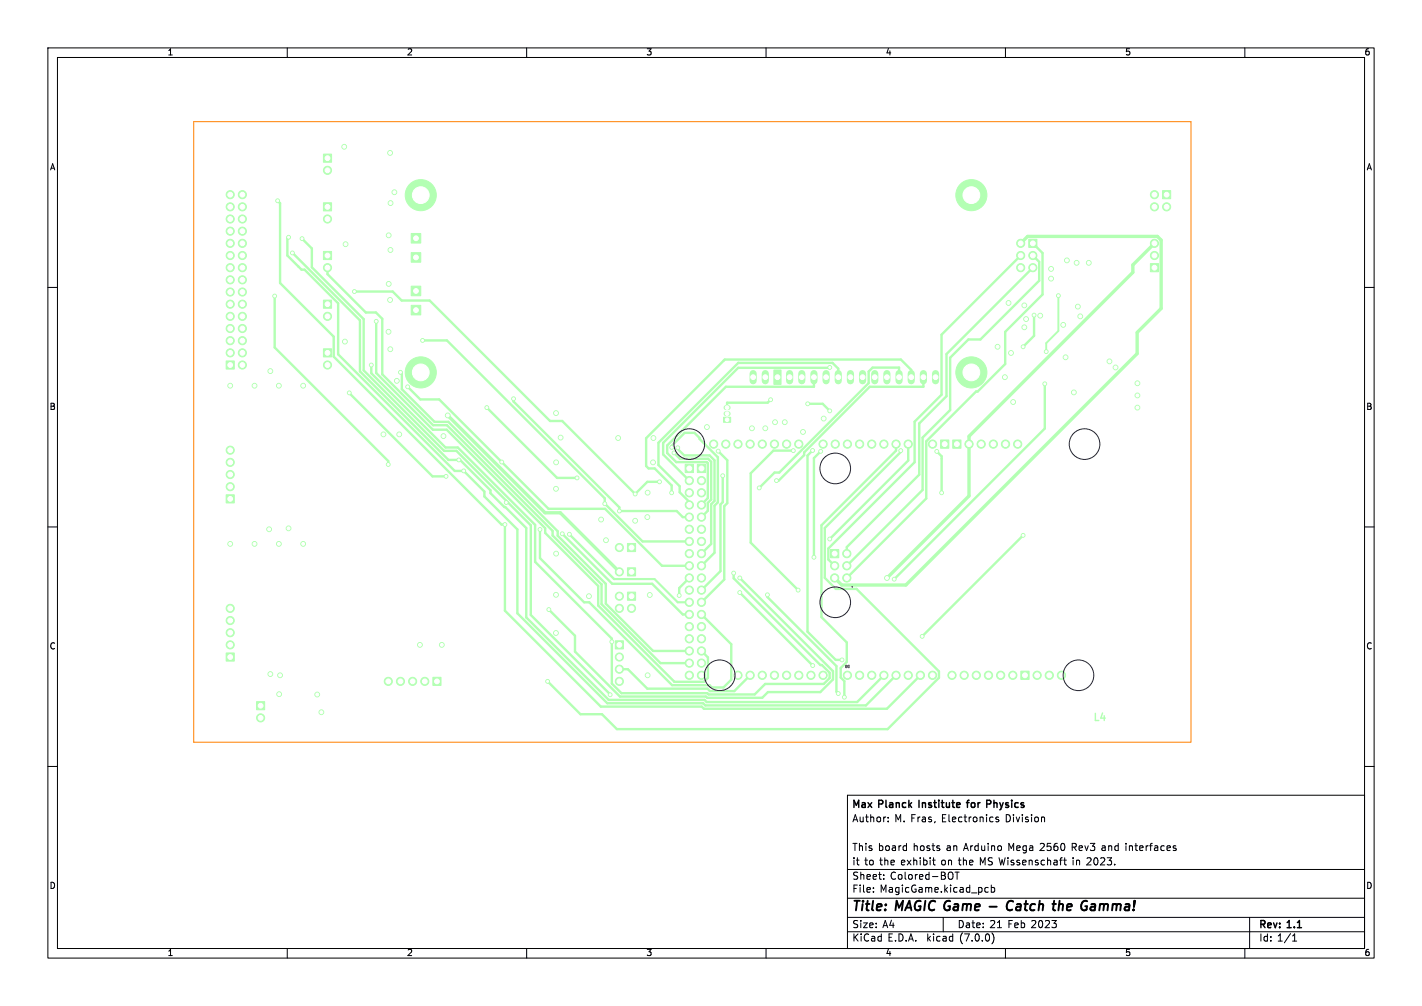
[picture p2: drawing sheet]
<svg xmlns="http://www.w3.org/2000/svg" width="297mm" height="210mm" viewBox="0 0 297 210" stroke-linecap="round" stroke-linejoin="round" font-family="sans-serif">
<g fill="none" stroke="#000" stroke-width=".21">
<path d="M10 10h277v190h-277zM12 12h273v186h-273zM60 10v2M110 10v2M160 10v2M210 10v2M260 10v2M10 60h2M285 60h2M10 110h2M285 110h2M10 160h2"/>
<path d="M285 160h2M177 166h108v32h-108zM185.5 171.4v.2M185.5 170.6v.2M194.8 179.6h.5M195 179.1v1.2l.3 .3M208.6 170.6h-.4l-.2 .2 .1 .2 .5 .1v.4h-.6M218 170.6l.2 .2v.8M222.2 179.6h.5M222.4 179.1v1.2l.3 .3M245.1 177l.6 .3-.1 .2-.4 .1M245.1 176.6h.5"/>
<path d="M60 198v2M110 198v2M160 198v2M177 194.5h108M177 191.5h108M177 187.5h108M177 181.5h108M182.4 186.1v.2M182.4 185.3v.2M184.6 183.4v.2M184.6 182.6v.2M197 191.5v3"/>
<path d="M198.8 182.1a1.06 1.06 0 0 1 0 1.4M199.5 182.1h.8M199.9 182.1v1.5M206.4 185.3h-.4l-.3 .2 .1 .7h.6M207 185.3h.5l.3 .2-.2 .7h-.6M207 184.8v1.5M207.2 194.7a1.72 1.72 0 0 1 0 2.3M210 198v2M260 198v2M261 191.5v6.5M270 196.5h.8M270 195.4l.4-.4v1.5"/>
</g>
<path d="M206.7 189.3h1.5M211.5 188.1a1.02 1.02 0 0 0-1.2 .7 1.02 1.02 0 0 0 .5 1.2l.6-.1M221.3 188l-.2 2M221.8 188.7l-.6 .2M228.5 188.7l-.6 .1M228.5 189.3h-.4a.4 .4 0 0 0-.4 .3 .4 .4 0 0 0 .3 .4h.5" fill="none" stroke="#000" stroke-width=".4"/>
<path d="M201.8 167.6h.6M202.4 167.1l-.3 .2v1.3M206.1 167.1h.6l.3 .2-.2 .5h-.7" fill="none" stroke="#000" stroke-width=".3"/>
<g fill="#b3ffb3" stroke="#b3ffb3" stroke-width=".21">
<path d="M213.2 140.1h1.7v1.7h-1.7z"/>
<path d="M199 91.8h1.7v1.8h-1.7z"/>
<path d="M196.4 91.8h1.8v1.8h-1.8z"/>
<path d="M173.5 114.7h1.7v1.7h-1.7z"/>
<path d="M145.6 96.9h1.8v1.8h-1.8z"/>
<path d="M143.1 96.9h1.7v1.8h-1.7z"/>
<path d="M128.5 133.8h1.7v1.7h-1.7z"/>
<path d="M53.6 146.5h1.7v1.7h-1.7z"/>
<path d="M67.6 52.5h1.7v1.7h-1.7z"/>
<path d="M67.6 62.7h1.7v1.6h-1.7z"/>
<path d="M151.1 87.1h1.5v1.1h-1.5z"/>
<path d="M67.6 32.2h1.7v1.7h-1.7z"/>
<path d="M67.6 72.8h1.7v1.7h-1.7z"/>
<path d="M131.1 113.5h1.7v1.6h-1.7z"/>
<path d="M131.1 123.6h1.7v1.7h-1.7z"/>
<path d="M47.2 75.4h1.7v1.6h-1.7z"/>
<path d="M47.2 103.3h1.7v1.7h-1.7z"/>
<path d="M131.1 118.5h1.7v1.7h-1.7z"/>
<path d="M214.9 50h1.7v1.6h-1.7z"/>
<path d="M242.8 39.8h1.7v1.7h-1.7z"/>
<path d="M161.6 77.2h1.5v3h-1.5z"/>
<path d="M85.9 63.7h2v2h-2z"/>
<path d="M85.9 52.7h2v2h-2z"/>
<path d="M85.9 59.7h2v2h-2z"/>
<path d="M85.9 48.7h2v2h-2z"/>
<path d="M240.3 55h1.7v1.7h-1.7z"/>
<path d="M47.2 136.3h1.7v1.7h-1.7z"/>
<path d="M67.6 42.3h1.7v1.7h-1.7z"/>
<path d="M90.4 141.4h1.7v1.7h-1.7z"/>
<circle cx="212.6" cy="92.7" r=".86"/>
<circle cx="204.9" cy="92.7" r=".86"/>
<circle cx="202.4" cy="92.7" r=".86"/>
<circle cx="174.3" cy="120.6" r=".86"/>
<circle cx="146.5" cy="141" r=".86"/>
<circle cx="144" cy="141" r=".86"/>
<circle cx="189.7" cy="92.7" r=".86"/>
<circle cx="187.2" cy="92.7" r=".86"/>
<circle cx="184.6" cy="92.7" r=".86"/>
<circle cx="182.1" cy="92.7" r=".86"/>
<circle cx="179.5" cy="92.7" r=".86"/>
<circle cx="177" cy="92.7" r=".86"/>
<circle cx="174.5" cy="92.7" r=".86"/>
<circle cx="171.9" cy="92.7" r=".86"/>
<circle cx="166.8" cy="92.7" r=".86"/>
<circle cx="164.3" cy="92.7" r=".86"/>
<circle cx="161.8" cy="92.7" r=".86"/>
<circle cx="159.2" cy="92.7" r=".86"/>
<circle cx="156.7" cy="92.7" r=".86"/>
<circle cx="154.1" cy="92.7" r=".86"/>
<circle cx="151.6" cy="92.7" r=".86"/>
<circle cx="149.1" cy="92.7" r=".86"/>
<circle cx="216.6" cy="141" r=".86"/>
<circle cx="177" cy="141" r=".86"/>
<circle cx="179.5" cy="141" r=".86"/>
<circle cx="182.1" cy="141" r=".86"/>
<circle cx="184.6" cy="141" r=".86"/>
<circle cx="187.2" cy="141" r=".86"/>
<circle cx="189.7" cy="141" r=".86"/>
<circle cx="192.2" cy="141" r=".86"/>
<circle cx="194.8" cy="141" r=".86"/>
<circle cx="198.8" cy="141" r=".86"/>
<circle cx="201.4" cy="141" r=".86"/>
<circle cx="203.9" cy="141" r=".86"/>
<circle cx="206.5" cy="141" r=".86"/>
<circle cx="209" cy="141" r=".86"/>
<circle cx="211.5" cy="141" r=".86"/>
<circle cx="171.9" cy="141" r=".86"/>
<circle cx="169.4" cy="141" r=".86"/>
<circle cx="166.8" cy="141" r=".86"/>
<circle cx="164.3" cy="141" r=".86"/>
<circle cx="161.8" cy="141" r=".86"/>
<circle cx="159.2" cy="141" r=".86"/>
<circle cx="156.7" cy="141" r=".86"/>
<circle cx="154.1" cy="141" r=".86"/>
<circle cx="146.5" cy="138.4" r=".86"/>
<circle cx="144" cy="138.4" r=".86"/>
<circle cx="146.5" cy="135.9" r=".86"/>
<circle cx="144" cy="135.9" r=".86"/>
<circle cx="146.5" cy="133.3" r=".86"/>
<circle cx="144" cy="133.3" r=".86"/>
<circle cx="146.5" cy="130.8" r=".86"/>
<circle cx="144" cy="130.8" r=".86"/>
<circle cx="146.5" cy="128.3" r=".86"/>
<circle cx="144" cy="128.3" r=".86"/>
<circle cx="146.5" cy="125.7" r=".86"/>
<circle cx="144" cy="125.7" r=".86"/>
<circle cx="146.5" cy="123.2" r=".86"/>
<circle cx="144" cy="123.2" r=".86"/>
<circle cx="146.5" cy="120.6" r=".86"/>
<circle cx="144" cy="120.6" r=".86"/>
<circle cx="146.5" cy="118.1" r=".86"/>
<circle cx="144" cy="118.1" r=".86"/>
<circle cx="146.5" cy="115.6" r=".86"/>
<circle cx="144" cy="115.6" r=".86"/>
<circle cx="146.5" cy="113" r=".86"/>
<circle cx="144" cy="113" r=".86"/>
<circle cx="146.5" cy="110.5" r=".86"/>
<circle cx="144" cy="110.5" r=".86"/>
<circle cx="146.5" cy="107.9" r=".86"/>
<circle cx="144" cy="107.9" r=".86"/>
<circle cx="146.5" cy="105.4" r=".86"/>
<circle cx="144" cy="105.4" r=".86"/>
<circle cx="146.5" cy="102.9" r=".86"/>
<circle cx="144" cy="102.9" r=".86"/>
<circle cx="146.5" cy="100.3" r=".86"/>
<circle cx="144" cy="100.3" r=".86"/>
<circle cx="210" cy="92.7" r=".86"/>
<circle cx="176.9" cy="120.6" r=".86"/>
<circle cx="174.3" cy="118.1" r=".86"/>
<circle cx="207.5" cy="92.7" r=".86"/>
<circle cx="176.9" cy="115.6" r=".86"/>
<circle cx="176.9" cy="118.1" r=".86"/>
<circle cx="221.7" cy="141" r=".86"/>
<circle cx="219.2" cy="141" r=".86"/>
<circle cx="194.8" cy="92.7" r=".86"/>
<circle cx="129.4" cy="137.2" r=".85"/>
<circle cx="129.4" cy="139.7" r=".85"/>
<circle cx="129.4" cy="142.2" r=".85"/>
<circle cx="54.4" cy="149.9" r=".85"/>
<circle cx="68.4" cy="55.9" r=".85"/>
<circle cx="68.4" cy="66" r=".85"/>
<circle cx="68.4" cy="35.6" r=".85"/>
<circle cx="68.4" cy="76.2" r=".85"/>
<circle cx="129.4" cy="114.3" r=".85"/>
<circle cx="129.4" cy="124.5" r=".85"/>
<circle cx="131.9" cy="127" r=".85"/>
<circle cx="129.4" cy="127" r=".85"/>
<circle cx="50.6" cy="76.2" r=".85"/>
<circle cx="48.1" cy="73.7" r=".85"/>
<circle cx="50.6" cy="73.7" r=".85"/>
<circle cx="48.1" cy="71.1" r=".85"/>
<circle cx="50.6" cy="71.1" r=".85"/>
<circle cx="48.1" cy="68.6" r=".85"/>
<circle cx="50.6" cy="68.6" r=".85"/>
<circle cx="48.1" cy="66" r=".85"/>
<circle cx="50.6" cy="66" r=".85"/>
<circle cx="48.1" cy="63.5" r=".85"/>
<circle cx="50.6" cy="63.5" r=".85"/>
<circle cx="48.1" cy="61" r=".85"/>
<circle cx="50.6" cy="61" r=".85"/>
<circle cx="48.1" cy="58.4" r=".85"/>
<circle cx="50.6" cy="58.4" r=".85"/>
<circle cx="48.1" cy="55.9" r=".85"/>
<circle cx="50.6" cy="55.9" r=".85"/>
<circle cx="48.1" cy="53.3" r=".85"/>
<circle cx="50.6" cy="53.3" r=".85"/>
<circle cx="48.1" cy="50.8" r=".85"/>
<circle cx="50.6" cy="50.8" r=".85"/>
<circle cx="48.1" cy="48.3" r=".85"/>
<circle cx="50.6" cy="48.3" r=".85"/>
<circle cx="48.1" cy="45.7" r=".85"/>
<circle cx="50.6" cy="45.7" r=".85"/>
<circle cx="48.1" cy="43.2" r=".85"/>
<circle cx="50.6" cy="43.2" r=".85"/>
<circle cx="48.1" cy="40.6" r=".85"/>
<circle cx="50.6" cy="40.6" r=".85"/>
<circle cx="48.1" cy="101.6" r=".85"/>
<circle cx="48.1" cy="99.1" r=".85"/>
<circle cx="48.1" cy="96.5" r=".85"/>
<circle cx="48.1" cy="94" r=".85"/>
<circle cx="129.4" cy="119.4" r=".85"/>
<circle cx="213.2" cy="50.8" r=".85"/>
<circle cx="215.7" cy="53.3" r=".85"/>
<circle cx="213.2" cy="53.3" r=".85"/>
<circle cx="215.7" cy="55.9" r=".85"/>
<circle cx="213.2" cy="55.9" r=".85"/>
<circle cx="241.1" cy="40.6" r=".85"/>
<circle cx="243.7" cy="43.2" r=".85"/>
<circle cx="241.1" cy="43.2" r=".85"/>
<circle cx="87.9" cy="77.7" r="3.2"/>
<circle cx="87.9" cy="40.7" r="3.2"/>
<circle cx="202.9" cy="77.7" r="3.2"/>
<circle cx="202.9" cy="40.7" r="3.2"/>
<circle cx="241.1" cy="53.3" r=".85"/>
<circle cx="241.1" cy="50.8" r=".85"/>
<circle cx="48.1" cy="134.6" r=".85"/>
<circle cx="48.1" cy="132.1" r=".85"/>
<circle cx="48.1" cy="129.5" r=".85"/>
<circle cx="48.1" cy="127" r=".85"/>
<circle cx="68.4" cy="45.7" r=".85"/>
<circle cx="88.7" cy="142.2" r=".85"/>
<circle cx="86.2" cy="142.2" r=".85"/>
<circle cx="83.6" cy="142.2" r=".85"/>
<circle cx="81.1" cy="142.2" r=".85"/>
<circle cx="222.8" cy="54.4" r=".5"/>
<circle cx="147.7" cy="89.2" r=".5"/>
<circle cx="237.6" cy="80" r=".5"/>
<circle cx="209.9" cy="78.7" r=".5"/>
<circle cx="92.3" cy="134.6" r=".5"/>
<circle cx="224.9" cy="54.9" r=".5"/>
<circle cx="135.7" cy="124.2" r=".5"/>
<circle cx="117.1" cy="91.3" r=".5"/>
<circle cx="71.9" cy="30.6" r=".5"/>
<circle cx="81.5" cy="62.6" r=".5"/>
<circle cx="92.6" cy="91" r=".5"/>
<circle cx="213.9" cy="63.8" r=".5"/>
<circle cx="116.2" cy="96.5" r=".5"/>
<circle cx="136.4" cy="96.5" r=".5"/>
<circle cx="72" cy="71.3" r=".5"/>
<circle cx="72.2" cy="51" r=".5"/>
<circle cx="214.3" cy="66.6" r=".5"/>
<circle cx="225.1" cy="64" r=".5"/>
<circle cx="80.1" cy="90.7" r=".5"/>
<circle cx="225.6" cy="66" r=".5"/>
<circle cx="208.4" cy="72.4" r=".5"/>
<circle cx="136.5" cy="91.4" r=".5"/>
<circle cx="58.5" cy="141" r=".5"/>
<circle cx="172" cy="87.4" r=".5"/>
<circle cx="116.1" cy="102" r=".5"/>
<circle cx="132.7" cy="108.7" r=".5"/>
<circle cx="81.5" cy="72.9" r=".5"/>
<circle cx="210.6" cy="63.2" r=".5"/>
<circle cx="81.5" cy="31.9" r=".5"/>
<circle cx="231.7" cy="75.4" r=".5"/>
<circle cx="83.4" cy="90.7" r=".5"/>
<circle cx="213.9" cy="68.3" r=".5"/>
<circle cx="233" cy="76.7" r=".5"/>
<circle cx="125.6" cy="108.5" r=".5"/>
<circle cx="135.3" cy="102.8" r=".5"/>
<circle cx="237.6" cy="85.1" r=".5"/>
<circle cx="58.3" cy="144.9" r=".5"/>
<circle cx="217.3" cy="65.9" r=".5"/>
<circle cx="60.3" cy="110.3" r=".5"/>
<circle cx="135.2" cy="108" r=".5"/>
<circle cx="81.5" cy="52.2" r=".5"/>
<circle cx="116.1" cy="132.1" r=".5"/>
<circle cx="237.6" cy="82.6" r=".5"/>
<circle cx="116.1" cy="86.2" r=".5"/>
<circle cx="66.3" cy="145" r=".5"/>
<circle cx="116.1" cy="124.2" r=".5"/>
<circle cx="161.9" cy="88.1" r=".5"/>
<circle cx="81.6" cy="42.4" r=".5"/>
<circle cx="167.7" cy="90.2" r=".5"/>
<circle cx="227.4" cy="54.9" r=".5"/>
<circle cx="116.2" cy="115.6" r=".5"/>
<circle cx="123" cy="124.5" r=".5"/>
<circle cx="211.6" cy="83.9" r=".5"/>
<circle cx="53.2" cy="113.5" r=".5"/>
<circle cx="67.1" cy="148.7" r=".5"/>
<circle cx="129.1" cy="91.4" r=".5"/>
<circle cx="222.1" cy="67.8" r=".5"/>
<circle cx="53.2" cy="80.5" r=".5"/>
<circle cx="219.5" cy="56.1" r=".5"/>
<circle cx="63.3" cy="80.5" r=".5"/>
<circle cx="81.2" cy="49.1" r=".5"/>
<circle cx="126.6" cy="112.8" r=".5"/>
<circle cx="224.3" cy="81.9" r=".5"/>
<circle cx="219.5" cy="58.2" r=".5"/>
<circle cx="48.1" cy="80.5" r=".5"/>
<circle cx="56.5" cy="140.7" r=".5"/>
<circle cx="63.3" cy="113.5" r=".5"/>
<circle cx="58.2" cy="113.5" r=".5"/>
<circle cx="56.5" cy="77.5" r=".5"/>
<circle cx="157" cy="89.4" r=".5"/>
<circle cx="58.2" cy="80.5" r=".5"/>
<circle cx="56.2" cy="110.5" r=".5"/>
<circle cx="211.2" cy="73.7" r=".5"/>
<circle cx="222.6" cy="74.6" r=".5"/>
<circle cx="87.7" cy="134.6" r=".5"/>
<circle cx="82.9" cy="79.5" r=".5"/>
<circle cx="81.1" cy="69.3" r=".5"/>
<circle cx="81.2" cy="59.3" r=".5"/>
<circle cx="48.1" cy="113.5" r=".5"/>
<circle cx="163.9" cy="88.1" r=".5"/>
<circle cx="135.3" cy="141" r=".5"/>
<circle cx="159.8" cy="89.4" r=".5"/>
<circle cx="82.4" cy="40.1" r=".5"/>
<circle cx="140.8" cy="94.5" r=".4"/>
<circle cx="120.5" cy="99.8" r=".4"/>
<circle cx="101.7" cy="85.1" r=".4"/>
<circle cx="107.3" cy="83.2" r=".4"/>
<circle cx="129.4" cy="106.7" r=".4"/>
<circle cx="93.2" cy="99.4" r=".4"/>
<circle cx="72.9" cy="82" r=".4"/>
<circle cx="140.3" cy="93.4" r=".4"/>
<circle cx="85.1" cy="80.7" r=".4"/>
<circle cx="104.8" cy="96.5" r=".4"/>
<circle cx="57.4" cy="61.8" r=".4"/>
<circle cx="81.1" cy="97" r=".4"/>
<circle cx="141.6" cy="93.5" r=".4"/>
<circle cx="127.8" cy="134" r=".4"/>
<circle cx="153.2" cy="119.6" r=".4"/>
<circle cx="77.5" cy="76.2" r=".4"/>
<circle cx="126.3" cy="105.2" r=".4"/>
<circle cx="88.3" cy="71.1" r=".4"/>
<circle cx="132.7" cy="103.1" r=".4"/>
<circle cx="74" cy="60.9" r=".4"/>
<circle cx="137.7" cy="100.6" r=".4"/>
<circle cx="169.7" cy="94" r=".4"/>
<circle cx="175.9" cy="137.8" r=".4"/>
<circle cx="95.8" cy="96" r=".4"/>
<circle cx="61.1" cy="52.8" r=".4"/>
<circle cx="96.9" cy="98.3" r=".4"/>
<circle cx="60.3" cy="49.5" r=".4"/>
<circle cx="63.1" cy="49.8" r=".4"/>
<circle cx="105.7" cy="104.9" r=".4"/>
<circle cx="127.4" cy="145" r=".4"/>
<circle cx="58" cy="41.9" r=".4"/>
<circle cx="105.5" cy="109.5" r=".4"/>
<circle cx="170" cy="116.3" r=".4"/>
<circle cx="171.4" cy="94.2" r=".4"/>
<circle cx="78.6" cy="67.1" r=".4"/>
<circle cx="83.6" cy="77.7" r=".4"/>
<circle cx="185.3" cy="120.7" r=".5"/>
<circle cx="161" cy="83.4" r=".4"/>
<circle cx="218.2" cy="80.1" r=".4"/>
<circle cx="186.8" cy="120.9" r=".4"/>
<circle cx="192.6" cy="132.8" r=".4"/>
<circle cx="213.7" cy="111.8" r=".4"/>
<circle cx="218.5" cy="73.4" r=".4"/>
<circle cx="221.1" cy="61.7" r=".4"/>
<circle cx="173.3" cy="85.8" r=".4"/>
<circle cx="195.7" cy="94.2" r=".4"/>
<circle cx="168.7" cy="84.3" r=".4"/>
<circle cx="196.7" cy="102.9" r=".4"/>
<circle cx="165.7" cy="94.1" r=".4"/>
<circle cx="166.7" cy="123.2" r=".4"/>
<circle cx="216" cy="65.8" r=".4"/>
<circle cx="213.7" cy="72.4" r=".4"/>
<circle cx="112.8" cy="110.5" r=".4"/>
<circle cx="117.4" cy="111.4" r=".4"/>
<circle cx="150" cy="94.2" r=".4"/>
<circle cx="118.9" cy="111.5" r=".4"/>
<circle cx="151" cy="99.3" r=".4"/>
<circle cx="154.5" cy="120.7" r=".4"/>
<circle cx="114.6" cy="127.3" r=".4"/>
<circle cx="141.9" cy="124.3" r=".4"/>
<circle cx="158.6" cy="101.9" r=".4"/>
<circle cx="140.3" cy="102.9" r=".4"/>
<circle cx="162.2" cy="100.3" r=".4"/>
<circle cx="173.3" cy="76.7" r=".4"/>
<circle cx="93.5" cy="86.7" r=".5"/>
<circle cx="175.1" cy="144.8" r=".4"/>
<circle cx="160.3" cy="124.2" r=".4"/>
<circle cx="154.5" cy="123.7" r=".4"/>
<circle cx="169.7" cy="138.9" r=".4"/>
<circle cx="173.3" cy="112.5" r=".4"/>
<circle cx="176.4" cy="145.5" r=".4"/>
<circle cx="114.4" cy="142.2" r=".4"/>
<circle cx="188.1" cy="94.1" r=".4"/>
</g>
<path d="M151.6 86.4h.5M151.6 85.1h.5" fill="none" stroke="#b3ffb3" stroke-width="1.1"/>
<g fill="none" stroke="#b3ffb3" stroke-width="1.5">
<path d="M157.3 78v1.5M159.8 78v1.5M164.9 78v1.5M167.5 78v1.5M170 78v1.5M172.5 78v1.5M175.1 78v1.5M177.6 78v1.5M180.2 78v1.5M182.7 78v1.5M185.2 78v1.5M187.8 78v1.5"/>
<path d="M190.3 78v1.5M192.9 78v1.5M195.4 78v1.5"/>
</g>
<g fill="none" stroke="#b3ffb3" stroke-width=".5">
<path d="M58 41.9l.5 .5v16.7l11.2 11.2v4.2l35.1 35h.7v18l20 20h21.1l.4 .5h38.2l7-7M60.3 49.5l-.3 .3v3.5l3 3h.6l7 7v10.7l24.4 24.3h1.8M61.1 52.8h.1M61.1 52.8l14.1 14.1v10.6l18.5 18.5h2.4l6.3 6.4v.5l7.5 7.3v18.7l17.2 17.2h20.1l.4 .5h31.4l5.6-5.6M63.1 49.8l2 2.1v3.9l10.9 10.8v10.7l16.8 16.8h2.5l10.4 10.4v.4h.4l4.8 4.8v18.7l16.5 16.6M68.4 55.9v1.3l8 8h2.1l1.3 1.4v11.5l10.7 10.7h2.9l22 22v1l10.2 10.2M213.2 53.3l-16.5 16.6v12.5l-5.7 5.6v8.5l-18 18v2.3l1.3 1.3M215.7 50.8l2 2v8.7l-7.8 7.8v6.7l-5.7 5.7h-.3l-10.4 10.4v12l-16.6 16.6M215.7 53.3l1.3 1.4v3.9l-12.2 12.3h-2.5l-3.8 3.8v10.9l-5.8 5.8v10.9l-15.8 15.8M215.7 55.9l-18 18v8.8l-5.7 5.7v10.7l-15.1 15.1v1.4M57.4 61.8v10.7l23.7 23.8v.7M74 60.9h8l1.9 1.8h5.8l25.2 25.2h2.5l15.3 15.2 2.5-2.5h2.5"/>
<path d="M77.5 76.2v1.7l15.6 15.5h2.5l16.2 16.2v7.7l16 16v9.4l2 2h17.9l.3 .3h9.6l2.2-2.2h12.2l1.3-1.3v-1.1l-1.6-1.6h-.4l-18.1-18.1v-1.1M78.6 67.1v10.8l11.8 11.8h2.9l20.6 20.6v1l11 11v4.1l16 15.9M83.6 77.7l.3 .3v3.2l6.9 6.9h2.8l22.9 22.8v.9l10 10.1v4.1l9.9 9.9h7.6M88.3 71.1h5l33 32.9v1.2M154.2 75.8l-16.7 16.6v4.7l4.5 4.4v1.3l2 2v.6M154.2 75.8h.1M154.2 75.8h19.7l1.2 1.2v1.7M170 78.7v2h-18.4l-12.3 12.3v1.6l1.9 1.9h6.4l.2 .2v7.3l-1.3 1.4M173.3 76.7l-19.1 .1-15.7 15.7v2.4l5.5 5.4M187.8 78.7v-2h-5.5l-.9 .9v2.4l-18.6 18.6h-1l-3.2 3.3M190.3 78.7v-1.5l-2.1-2.1h-36.8l-16.4 16.4v5.8l.5 .5h1.2l3.6 3.5v1.6M192.9 78.7v2h-11.2l-13.7 13.7v.6l-5.4 5.3h-.4"/>
<path d="M216 65.8v4.3l-2.3 2.3M72.9 82.1l17.4 17.3h2.9M72.9 82v.1M85.1 80.7l2.7 2.7h3.9l22.9 22.8h11.8l11.9 11.9h5.7M96.9 98.3l4.3 4.3v1l6.9 6.9v17.5l18.7 18.8h20.1l.4 .5h33.6l6.3-6.3M96.9 98.3h-.1M101.7 85.1l14.7 14.7h4.1M107.3 83.2v.6l22.1 22.1v.8h11.9l1.3 1.3h1.4M140.3 93.4v-.3l2.7-2.7h2l1.1 1v.2l3.8 3.9v9.4l-.7 .7v9.8l-2.7 2.7M140.8 94.5l1.2 1.3h5.9l.6 .6v7.9l-.7 .7v1.6l-1.3 1.4M141.6 93.5v.2l1.3 1.4h5.3l1 1v8.5l-.7 .7v8.2l-2 2.1M150 94.2l1.9 1.9v8.9l-.6 .7v15.3l-4.8 4.7"/>
<path d="M151 99.3v5.5l-.5 .5v13.9l-4 4M161 83.4l-.7 .7h-8.4v1M165.7 94.1h-4.2l-4.7 4.7v14.5l9.9 9.9M168.7 84.3h3.1l1.5 1.5M169.7 94l-1 1.1v36.8l5.9 5.9h1.3M171.4 94.2l-1.4 1.4v20.7M187.2 92.7v1.4l-15.6 15.6v19.1l5.3 5.3v4.1l-1.3 1.2v2l.8 .8v3.3M188.1 94.1v.3l-15.8 15.8v10.4l2.3 2.3h4.3l17.2 17.3v1.3l-10.7 10.7h-56.6l-3.1-3.1h-4.5l-6.8-6.9M189.7 92.7v3.4l-16.4 16.4M195.7 94.2l1 1.1v7.6M218.2 80.1v9.4l-31.4 31.4M112.8 110.5v6l9.2 9.2h1.1l17.3 17.3h7.8l.5 .5h2.4l1.6-1.6v-7.4l-6.2-6.2"/>
<path d="M117.4 111.4l10.5 10.5h8.3l6.4 6.4h1.4M118.9 111.5l9.4 9.4M126.3 105.1l7.9 7.9h9.8M213.7 111.8l-21.1 21M125.6 122h.1M125.6 122v4.1l12.4 12.3h6M129.4 139.7h1.7l4.1 4.1h12.6l.5 .5h5.1l3.3-3.3M144 120.7l-2.1 2.1v1.5M146.5 135.9l1.4 1.3v4.3l-.9 .8h-6.1M154.5 123.7l15.2 15.2M154.5 120.7l19.5 19.4v1.7l-2.7 2.7h-10.9l-1.2 1.2h-11.5l-.3-.3h-17.9l-9.4-9.4v-3.3l-5.5-5.4M160.3 124.2v.4l14.4 14.5v5.3l.4 .4"/>
<path d="M140.9 142.3h.1"/>
</g>
<path d="M213.2 50.8l1.4-1.4h27.1l.8 .7v14.3l-5 5v4.4l-48.3 48.3h-13.4l-1.5-1.4M241.1 50.8l-4.5 4.5v1.6l-34.2 34.2v12.4l-17.1 17.2M93.5 86.7l20.3 20.3h3.2l12.4 12.4" fill="none" stroke="#b3ffb3" stroke-width=".7"/>
<path d="M221.1 61.7v7.4l-2.6 2.5v1.8" fill="none" stroke="#b3ffb3" stroke-width=".4"/>
<path d="M128.3 120.9h8.4l4.9 4.8h2.4" fill="none" stroke="#b3ffb3" stroke-width=".45"/>
<g fill="#fff" stroke="#fff" stroke-width=".21">
<circle cx="222.8" cy="54.4" r=".3"/>
<circle cx="147.7" cy="89.2" r=".3"/>
<circle cx="237.6" cy="80" r=".3"/>
<circle cx="209.9" cy="78.7" r=".3"/>
<circle cx="92.3" cy="134.6" r=".3"/>
<circle cx="224.9" cy="54.9" r=".3"/>
<circle cx="135.7" cy="124.2" r=".3"/>
<circle cx="117.1" cy="91.3" r=".3"/>
<circle cx="71.9" cy="30.6" r=".3"/>
<circle cx="81.5" cy="62.6" r=".3"/>
<circle cx="92.6" cy="91" r=".3"/>
<circle cx="213.9" cy="63.8" r=".3"/>
<circle cx="116.2" cy="96.5" r=".3"/>
<circle cx="136.4" cy="96.5" r=".3"/>
<circle cx="72" cy="71.3" r=".3"/>
<circle cx="72.2" cy="51" r=".3"/>
<circle cx="214.3" cy="66.6" r=".3"/>
<circle cx="225.1" cy="64" r=".3"/>
<circle cx="80.1" cy="90.7" r=".3"/>
<circle cx="225.6" cy="66" r=".3"/>
<circle cx="208.4" cy="72.4" r=".3"/>
<circle cx="136.5" cy="91.4" r=".3"/>
<circle cx="58.5" cy="141" r=".3"/>
<circle cx="172" cy="87.4" r=".3"/>
<circle cx="116.1" cy="102" r=".3"/>
<circle cx="132.7" cy="108.7" r=".3"/>
<circle cx="81.5" cy="72.9" r=".3"/>
<circle cx="210.6" cy="63.2" r=".3"/>
<circle cx="81.5" cy="31.9" r=".3"/>
<circle cx="231.7" cy="75.4" r=".3"/>
<circle cx="83.4" cy="90.7" r=".3"/>
<circle cx="213.9" cy="68.3" r=".3"/>
<circle cx="233" cy="76.7" r=".3"/>
<circle cx="125.6" cy="108.5" r=".3"/>
<circle cx="135.3" cy="102.8" r=".3"/>
<circle cx="237.6" cy="85.1" r=".3"/>
<circle cx="58.3" cy="144.9" r=".3"/>
<circle cx="217.3" cy="65.9" r=".3"/>
<circle cx="60.3" cy="110.3" r=".3"/>
<circle cx="135.2" cy="108" r=".3"/>
<circle cx="81.5" cy="52.2" r=".3"/>
<circle cx="116.1" cy="132.1" r=".3"/>
<circle cx="237.6" cy="82.6" r=".3"/>
<circle cx="116.1" cy="86.2" r=".3"/>
<circle cx="66.3" cy="145" r=".3"/>
<circle cx="116.1" cy="124.2" r=".3"/>
<circle cx="161.9" cy="88.1" r=".3"/>
<circle cx="81.6" cy="42.4" r=".3"/>
<circle cx="167.7" cy="90.2" r=".3"/>
<circle cx="227.4" cy="54.9" r=".3"/>
<circle cx="116.2" cy="115.6" r=".3"/>
<circle cx="123" cy="124.5" r=".3"/>
<circle cx="211.6" cy="83.9" r=".3"/>
<circle cx="53.2" cy="113.5" r=".3"/>
<circle cx="67.1" cy="148.7" r=".3"/>
<circle cx="129.1" cy="91.4" r=".3"/>
<circle cx="222.1" cy="67.8" r=".3"/>
<circle cx="53.2" cy="80.5" r=".3"/>
<circle cx="219.5" cy="56.1" r=".3"/>
<circle cx="63.3" cy="80.5" r=".3"/>
<circle cx="81.2" cy="49.1" r=".3"/>
<circle cx="126.6" cy="112.8" r=".3"/>
<circle cx="224.3" cy="81.9" r=".3"/>
<circle cx="219.5" cy="58.2" r=".3"/>
<circle cx="48.1" cy="80.5" r=".3"/>
<circle cx="56.5" cy="140.7" r=".3"/>
<circle cx="63.3" cy="113.5" r=".3"/>
<circle cx="58.2" cy="113.5" r=".3"/>
<circle cx="56.5" cy="77.5" r=".3"/>
<circle cx="157" cy="89.4" r=".3"/>
<circle cx="58.2" cy="80.5" r=".3"/>
<circle cx="56.2" cy="110.5" r=".3"/>
<circle cx="211.2" cy="73.7" r=".3"/>
<circle cx="222.6" cy="74.6" r=".3"/>
<circle cx="87.7" cy="134.6" r=".3"/>
<circle cx="82.9" cy="79.5" r=".3"/>
<circle cx="81.1" cy="69.3" r=".3"/>
<circle cx="81.2" cy="59.3" r=".3"/>
<circle cx="48.1" cy="113.5" r=".3"/>
<circle cx="163.9" cy="88.1" r=".3"/>
<circle cx="135.3" cy="141" r=".3"/>
<circle cx="159.8" cy="89.4" r=".3"/>
<circle cx="82.4" cy="40.1" r=".3"/>
<circle cx="140.8" cy="94.5" r=".2"/>
<circle cx="120.5" cy="99.8" r=".2"/>
<circle cx="101.7" cy="85.1" r=".2"/>
<circle cx="107.3" cy="83.2" r=".2"/>
<circle cx="129.4" cy="106.7" r=".2"/>
<circle cx="93.2" cy="99.4" r=".2"/>
<circle cx="72.9" cy="82" r=".2"/>
<circle cx="140.3" cy="93.4" r=".2"/>
<circle cx="85.1" cy="80.7" r=".2"/>
<circle cx="104.8" cy="96.5" r=".2"/>
<circle cx="57.4" cy="61.8" r=".2"/>
<circle cx="81.1" cy="97" r=".2"/>
<circle cx="141.6" cy="93.5" r=".2"/>
<circle cx="127.8" cy="134" r=".2"/>
<circle cx="153.2" cy="119.6" r=".2"/>
<circle cx="77.5" cy="76.2" r=".2"/>
<circle cx="126.3" cy="105.2" r=".2"/>
<circle cx="88.3" cy="71.1" r=".2"/>
<circle cx="132.7" cy="103.1" r=".2"/>
<circle cx="74" cy="60.9" r=".2"/>
<circle cx="137.7" cy="100.6" r=".2"/>
<circle cx="169.7" cy="94" r=".2"/>
<circle cx="175.9" cy="137.8" r=".2"/>
<circle cx="95.8" cy="96" r=".2"/>
<circle cx="61.1" cy="52.8" r=".2"/>
<circle cx="96.9" cy="98.3" r=".2"/>
<circle cx="60.3" cy="49.5" r=".2"/>
<circle cx="63.1" cy="49.8" r=".2"/>
<circle cx="105.7" cy="104.9" r=".2"/>
<circle cx="127.4" cy="145" r=".2"/>
<circle cx="58" cy="41.9" r=".2"/>
<circle cx="105.5" cy="109.5" r=".2"/>
<circle cx="170" cy="116.3" r=".2"/>
<circle cx="171.4" cy="94.2" r=".2"/>
<circle cx="78.6" cy="67.1" r=".2"/>
<circle cx="83.6" cy="77.7" r=".2"/>
<circle cx="185.3" cy="120.7" r=".3"/>
<circle cx="161" cy="83.4" r=".2"/>
<circle cx="218.2" cy="80.1" r=".2"/>
<circle cx="186.8" cy="120.9" r=".2"/>
<circle cx="192.6" cy="132.8" r=".2"/>
<circle cx="213.7" cy="111.8" r=".2"/>
<circle cx="218.5" cy="73.4" r=".2"/>
<circle cx="221.1" cy="61.7" r=".2"/>
<circle cx="173.3" cy="85.8" r=".2"/>
<circle cx="195.7" cy="94.2" r=".2"/>
<circle cx="168.7" cy="84.3" r=".2"/>
<circle cx="196.7" cy="102.9" r=".2"/>
<circle cx="165.7" cy="94.1" r=".2"/>
<circle cx="166.7" cy="123.2" r=".2"/>
<circle cx="216" cy="65.8" r=".2"/>
<circle cx="213.7" cy="72.4" r=".2"/>
<circle cx="112.8" cy="110.5" r=".2"/>
<circle cx="117.4" cy="111.4" r=".2"/>
<circle cx="150" cy="94.2" r=".2"/>
<circle cx="118.9" cy="111.5" r=".2"/>
<circle cx="151" cy="99.3" r=".2"/>
<circle cx="154.5" cy="120.7" r=".2"/>
<circle cx="114.6" cy="127.3" r=".2"/>
<circle cx="141.9" cy="124.3" r=".2"/>
<circle cx="158.6" cy="101.9" r=".2"/>
<circle cx="140.3" cy="102.9" r=".2"/>
<circle cx="162.2" cy="100.3" r=".2"/>
<circle cx="173.3" cy="76.7" r=".2"/>
<circle cx="93.5" cy="86.7" r=".3"/>
<circle cx="175.1" cy="144.8" r=".2"/>
<circle cx="160.3" cy="124.2" r=".2"/>
<circle cx="154.5" cy="123.7" r=".2"/>
<circle cx="169.7" cy="138.9" r=".2"/>
<circle cx="173.3" cy="112.5" r=".2"/>
<circle cx="176.4" cy="145.5" r=".2"/>
<circle cx="114.4" cy="142.2" r=".2"/>
<circle cx="188.1" cy="94.1" r=".2"/>
<circle cx="226.5" cy="92.7" r="1.6"/>
<circle cx="174.5" cy="97.8" r="1.6"/>
<circle cx="225.3" cy="141" r="1.6"/>
<circle cx="144" cy="92.7" r="1.6"/>
<circle cx="174.5" cy="125.7" r="1.6"/>
<circle cx="150.3" cy="141" r="1.6"/>
<circle cx="212.6" cy="92.7" r=".51"/>
<circle cx="204.9" cy="92.7" r=".51"/>
<circle cx="202.4" cy="92.7" r=".51"/>
<circle cx="174.3" cy="120.7" r=".51"/>
<circle cx="146.5" cy="141" r=".51"/>
<circle cx="144" cy="141" r=".51"/>
<circle cx="189.7" cy="92.7" r=".51"/>
<circle cx="187.2" cy="92.7" r=".51"/>
<circle cx="184.6" cy="92.7" r=".51"/>
<circle cx="182.1" cy="92.7" r=".51"/>
<circle cx="179.5" cy="92.7" r=".51"/>
<circle cx="177" cy="92.7" r=".51"/>
<circle cx="174.5" cy="92.7" r=".51"/>
<circle cx="171.9" cy="92.7" r=".51"/>
<circle cx="166.8" cy="92.7" r=".51"/>
<circle cx="164.3" cy="92.7" r=".51"/>
<circle cx="161.8" cy="92.7" r=".51"/>
<circle cx="159.2" cy="92.7" r=".51"/>
<circle cx="156.7" cy="92.7" r=".51"/>
<circle cx="154.1" cy="92.7" r=".51"/>
<circle cx="151.6" cy="92.7" r=".51"/>
<circle cx="149.1" cy="92.7" r=".51"/>
<circle cx="216.6" cy="141" r=".51"/>
<circle cx="177" cy="141" r=".51"/>
<circle cx="179.5" cy="141" r=".51"/>
<circle cx="182.1" cy="141" r=".51"/>
<circle cx="184.6" cy="141" r=".51"/>
<circle cx="187.2" cy="141" r=".51"/>
<circle cx="189.7" cy="141" r=".51"/>
<circle cx="192.2" cy="141" r=".51"/>
<circle cx="194.8" cy="141" r=".51"/>
<circle cx="198.8" cy="141" r=".51"/>
<circle cx="201.4" cy="141" r=".51"/>
<circle cx="203.9" cy="141" r=".51"/>
<circle cx="206.5" cy="141" r=".51"/>
<circle cx="209" cy="141" r=".51"/>
<circle cx="211.5" cy="141" r=".51"/>
<circle cx="171.9" cy="141" r=".51"/>
<circle cx="169.4" cy="141" r=".51"/>
<circle cx="166.8" cy="141" r=".51"/>
<circle cx="164.3" cy="141" r=".51"/>
<circle cx="161.8" cy="141" r=".51"/>
<circle cx="159.2" cy="141" r=".51"/>
<circle cx="156.7" cy="141" r=".51"/>
<circle cx="154.1" cy="141" r=".51"/>
<circle cx="146.5" cy="138.4" r=".51"/>
<circle cx="144" cy="138.4" r=".51"/>
<circle cx="146.5" cy="135.9" r=".51"/>
<circle cx="144" cy="135.9" r=".51"/>
<circle cx="146.5" cy="133.4" r=".51"/>
<circle cx="144" cy="133.4" r=".51"/>
<circle cx="146.5" cy="130.8" r=".51"/>
<circle cx="144" cy="130.8" r=".51"/>
<circle cx="146.5" cy="128.3" r=".51"/>
<circle cx="144" cy="128.3" r=".51"/>
<circle cx="146.5" cy="125.7" r=".51"/>
<circle cx="144" cy="125.7" r=".51"/>
<circle cx="146.5" cy="123.2" r=".51"/>
<circle cx="144" cy="123.2" r=".51"/>
<circle cx="146.5" cy="120.7" r=".51"/>
<circle cx="144" cy="120.7" r=".51"/>
<circle cx="146.5" cy="118.1" r=".51"/>
<circle cx="144" cy="118.1" r=".51"/>
<circle cx="146.5" cy="115.6" r=".51"/>
<circle cx="144" cy="115.6" r=".51"/>
<circle cx="146.5" cy="113" r=".51"/>
<circle cx="144" cy="113" r=".51"/>
<circle cx="146.5" cy="110.5" r=".51"/>
<circle cx="144" cy="110.5" r=".51"/>
<circle cx="146.5" cy="108" r=".51"/>
<circle cx="144" cy="108" r=".51"/>
<circle cx="146.5" cy="105.4" r=".51"/>
<circle cx="144" cy="105.4" r=".51"/>
<circle cx="146.5" cy="102.9" r=".51"/>
<circle cx="144" cy="102.9" r=".51"/>
<circle cx="146.5" cy="100.3" r=".51"/>
<circle cx="144" cy="100.3" r=".51"/>
<circle cx="214.1" cy="141" r=".51"/>
<circle cx="199.9" cy="92.7" r=".51"/>
<circle cx="197.3" cy="92.7" r=".51"/>
<circle cx="174.3" cy="115.6" r=".51"/>
<circle cx="146.5" cy="97.8" r=".51"/>
<circle cx="144" cy="97.8" r=".51"/>
<circle cx="210" cy="92.7" r=".51"/>
<circle cx="176.9" cy="120.7" r=".51"/>
<circle cx="174.3" cy="118.1" r=".51"/>
<circle cx="207.5" cy="92.7" r=".51"/>
<circle cx="176.9" cy="115.6" r=".51"/>
<circle cx="176.9" cy="118.1" r=".51"/>
<circle cx="221.7" cy="141" r=".51"/>
<circle cx="219.2" cy="141" r=".51"/>
<circle cx="194.8" cy="92.7" r=".51"/>
<circle cx="129.4" cy="134.6" r=".5"/>
<circle cx="129.4" cy="137.2" r=".5"/>
<circle cx="129.4" cy="139.7" r=".5"/>
<circle cx="129.4" cy="142.2" r=".5"/>
<circle cx="76.3" cy="139.7" r="1.6"/>
<circle cx="54.4" cy="147.3" r=".5"/>
<circle cx="54.4" cy="149.9" r=".5"/>
<circle cx="68.4" cy="53.3" r=".5"/>
<circle cx="68.4" cy="55.9" r=".5"/>
<circle cx="68.4" cy="63.5" r=".5"/>
<circle cx="68.4" cy="66" r=".5"/>
<circle cx="151.9" cy="87.6" r=".37"/>
<circle cx="151.9" cy="86.4" r=".37"/>
<circle cx="151.9" cy="85.1" r=".37"/>
<circle cx="243.7" cy="149.9" r="1.6"/>
<circle cx="45.5" cy="30.5" r="1.6"/>
<circle cx="68.4" cy="33" r=".5"/>
<circle cx="68.4" cy="35.6" r=".5"/>
<circle cx="96.1" cy="113.7" r="1.6"/>
<circle cx="241.1" cy="68.9" r=".45"/>
<circle cx="241.1" cy="73.3" r=".45"/>
<circle cx="76.3" cy="113.7" r="1.6"/>
<circle cx="68.4" cy="73.7" r=".5"/>
<circle cx="68.4" cy="76.2" r=".5"/>
<circle cx="131.9" cy="114.3" r=".5"/>
<circle cx="129.4" cy="114.3" r=".5"/>
<circle cx="144.6" cy="30.5" r="1.6"/>
<circle cx="131.9" cy="124.5" r=".5"/>
<circle cx="129.4" cy="124.5" r=".5"/>
<circle cx="131.9" cy="127" r=".5"/>
<circle cx="129.4" cy="127" r=".5"/>
<circle cx="144.6" cy="149.9" r="1.6"/>
<circle cx="96.1" cy="139.7" r="1.6"/>
<circle cx="48.1" cy="76.2" r=".5"/>
<circle cx="50.6" cy="76.2" r=".5"/>
<circle cx="48.1" cy="73.7" r=".5"/>
<circle cx="50.6" cy="73.7" r=".5"/>
<circle cx="48.1" cy="71.1" r=".5"/>
<circle cx="50.6" cy="71.1" r=".5"/>
<circle cx="48.1" cy="68.6" r=".5"/>
<circle cx="50.6" cy="68.6" r=".5"/>
<circle cx="48.1" cy="66" r=".5"/>
<circle cx="50.6" cy="66" r=".5"/>
<circle cx="48.1" cy="63.5" r=".5"/>
<circle cx="50.6" cy="63.5" r=".5"/>
<circle cx="48.1" cy="61" r=".5"/>
<circle cx="50.6" cy="61" r=".5"/>
<circle cx="48.1" cy="58.4" r=".5"/>
<circle cx="50.6" cy="58.4" r=".5"/>
<circle cx="48.1" cy="55.9" r=".5"/>
<circle cx="50.6" cy="55.9" r=".5"/>
<circle cx="48.1" cy="53.3" r=".5"/>
<circle cx="50.6" cy="53.3" r=".5"/>
<circle cx="48.1" cy="50.8" r=".5"/>
<circle cx="50.6" cy="50.8" r=".5"/>
<circle cx="48.1" cy="48.3" r=".5"/>
<circle cx="50.6" cy="48.3" r=".5"/>
<circle cx="48.1" cy="45.7" r=".5"/>
<circle cx="50.6" cy="45.7" r=".5"/>
<circle cx="48.1" cy="43.2" r=".5"/>
<circle cx="50.6" cy="43.2" r=".5"/>
<circle cx="48.1" cy="40.6" r=".5"/>
<circle cx="50.6" cy="40.6" r=".5"/>
<circle cx="48.1" cy="104.1" r=".5"/>
<circle cx="48.1" cy="101.6" r=".5"/>
<circle cx="48.1" cy="99.1" r=".5"/>
<circle cx="48.1" cy="96.5" r=".5"/>
<circle cx="48.1" cy="94" r=".5"/>
<circle cx="131.9" cy="119.4" r=".5"/>
<circle cx="129.4" cy="119.4" r=".5"/>
<circle cx="215.7" cy="50.8" r=".5"/>
<circle cx="213.2" cy="50.8" r=".5"/>
<circle cx="215.7" cy="53.3" r=".5"/>
<circle cx="213.2" cy="53.3" r=".5"/>
<circle cx="215.7" cy="55.9" r=".5"/>
<circle cx="213.2" cy="55.9" r=".5"/>
<circle cx="243.7" cy="40.6" r=".5"/>
<circle cx="241.1" cy="40.6" r=".5"/>
<circle cx="243.7" cy="43.2" r=".5"/>
<circle cx="241.1" cy="43.2" r=".5"/>
<circle cx="87.9" cy="77.7" r="1.75"/>
<circle cx="87.9" cy="40.7" r="1.75"/>
<circle cx="202.9" cy="77.7" r="1.75"/>
<circle cx="202.9" cy="40.7" r="1.75"/>
<circle cx="162.4" cy="78.7" r=".5"/>
<circle cx="164.9" cy="78.7" r=".5"/>
<circle cx="167.5" cy="78.7" r=".5"/>
<circle cx="170" cy="78.7" r=".5"/>
<circle cx="172.5" cy="78.7" r=".5"/>
<circle cx="175.1" cy="78.7" r=".5"/>
<circle cx="177.6" cy="78.7" r=".5"/>
<circle cx="180.2" cy="78.7" r=".5"/>
<circle cx="182.7" cy="78.7" r=".5"/>
<circle cx="185.2" cy="78.7" r=".5"/>
<circle cx="187.8" cy="78.7" r=".5"/>
<circle cx="190.3" cy="78.7" r=".5"/>
<circle cx="192.9" cy="78.7" r=".5"/>
<circle cx="195.4" cy="78.7" r=".5"/>
<circle cx="159.8" cy="78.7" r=".5"/>
<circle cx="157.3" cy="78.7" r=".5"/>
<circle cx="86.9" cy="64.7" r=".5"/>
<circle cx="86.9" cy="53.7" r=".5"/>
<circle cx="86.9" cy="60.7" r=".5"/>
<circle cx="86.9" cy="49.7" r=".5"/>
<circle cx="241.1" cy="55.9" r=".5"/>
<circle cx="241.1" cy="53.3" r=".5"/>
<circle cx="241.1" cy="50.8" r=".5"/>
<circle cx="243.7" cy="30.5" r="1.6"/>
<circle cx="48.1" cy="137.2" r=".5"/>
<circle cx="48.1" cy="134.6" r=".5"/>
<circle cx="48.1" cy="132.1" r=".5"/>
<circle cx="48.1" cy="129.5" r=".5"/>
<circle cx="48.1" cy="127" r=".5"/>
<circle cx="68.4" cy="43.2" r=".5"/>
<circle cx="68.4" cy="45.7" r=".5"/>
<circle cx="91.3" cy="142.2" r=".5"/>
<circle cx="88.7" cy="142.2" r=".5"/>
<circle cx="86.2" cy="142.2" r=".5"/>
<circle cx="83.6" cy="142.2" r=".5"/>
<circle cx="81.1" cy="142.2" r=".5"/>
<circle cx="45.5" cy="149.9" r="1.6"/>
</g>
<path d="M176.6 139.3h.2M176.6 138.9h.2l.1 .4M176.9 139.3h-.1M177.1 139l.3-.1v.5a.26 .26 0 0 1-.3-.1 .26 .26 0 0 1 0-.3z" fill="none" stroke="#626262" stroke-width=".21"/>
<g fill="none" stroke="#000080" stroke-width=".21">
<circle cx="144" cy="92.7" r="3.2"/>
<circle cx="174.5" cy="97.8" r="3.2"/>
<circle cx="226.5" cy="92.7" r="3.2"/>
<circle cx="174.5" cy="125.7" r="3.2"/>
<circle cx="150.3" cy="141" r="3.2"/>
<circle cx="225.3" cy="141" r="3.2"/>
</g>
<path d="M40.5 25.4h208.2v129.5h-208.2z" fill="none" stroke="#ff8000" stroke-width=".21"/>
<g font-size="2.8">
<text x="178" y="190.8">Title:</text>
<text x="187.1" y="190.8">MAGIC Game</text>
<text x="212.2" y="190.8">Catch</text>
<text x="222.4" y="190.8">the</text>
<text x="228.9" y="190.8">Gamma!</text>
</g>
<text font-size="2.1" fill="#b3ffb3" x="228.4" y="151">L4</text>
<g font-size="2.1">
<text x="178" y="169.1">Max</text>
<text x="178" y="171.9">Author:</text>
<text x="183.6" y="169.1">Planck</text>
<text x="186.8" y="171.9">M. Fras,</text>
<text x="192.5" y="169.1">Institute</text>
<text x="196.7" y="171.9">Electronics</text>
<text x="203.1" y="169.1">for</text>
<text x="207.5" y="169.1">Physics</text>
<text x="210.1" y="171.9">Division</text>
<text x="178" y="177.9">This board</text>
<text x="190.7" y="177.9">hosts</text>
<text x="197.7" y="177.9">an Arduino</text>
<text x="210.7" y="177.9">Mega</text>
<text x="217.4" y="177.9">2560</text>
<text x="224.1" y="177.9">Rev3 and</text>
<text x="235.5" y="177.9">interfaces</text>
<text x="178" y="183.9">Sheet:</text>
<text x="178" y="180.9">it</text>
<text x="180.5" y="180.9">to the</text>
<text x="185.9" y="183.9">Colored-BOT</text>
<text x="188.2" y="180.9">exhibit</text>
<text x="196.7" y="180.9">on the</text>
<text x="204.9" y="180.9">MS Wissenschaft</text>
<text x="224.4" y="180.9">in 2023.</text>
<text x="178" y="186.6">File:</text>
<text x="183.8" y="186.6">MagicGame.kicad_pcb</text>
<text x="178" y="196.8">KiCad</text>
<text x="178" y="194">Size:</text>
<text x="184.3" y="194">A4</text>
<text x="185.4" y="196.8">E.D.A.</text>
<text x="193.6" y="196.8">kicad</text>
<text x="200" y="194">Date:</text>
<text x="200.5" y="196.8">(7.0.0)</text>
<text x="206.7" y="194">21</text>
<text x="210.5" y="194">Feb 2023</text>
<text x="263" y="194.2">Rev:</text>
<text x="263" y="196.8">Id: 1/1</text>
<text x="269" y="194.2">1.1</text>
</g>
<g font-size="1.8">
<text x="35" y="11.8">1</text>
<text x="85" y="11.8">2</text>
<text x="135" y="11.8">3</text>
<text x="185" y="11.8">4</text>
<text x="235" y="11.8">5</text>
<text x="285" y="11.8">6</text>
<text x="10.4" y="35.8">A</text>
<text x="285.4" y="35.8">A</text>
<text x="10.3" y="85.8">B</text>
<text x="285.3" y="85.8">B</text>
<text x="10.3" y="135.8">C</text>
<text x="285.3" y="135.8">C</text>
<text x="10.3" y="185.8">D</text>
<text x="285.3" y="185.8">D</text>
<text x="35" y="199.8">1</text>
<text x="85" y="199.8">2</text>
<text x="135" y="199.8">3</text>
<text x="185" y="199.8">4</text>
<text x="235" y="199.8">5</text>
<text x="285" y="199.8">6</text>
</g>
<text font-size="1.4" fill="#626262" x="178.3" y="122.9">.</text>
<text font-size=".7" fill="#626262" x="176.5" y="138.7" transform="rotate(-180 176.5 138.7)">D0</text>
</svg>
